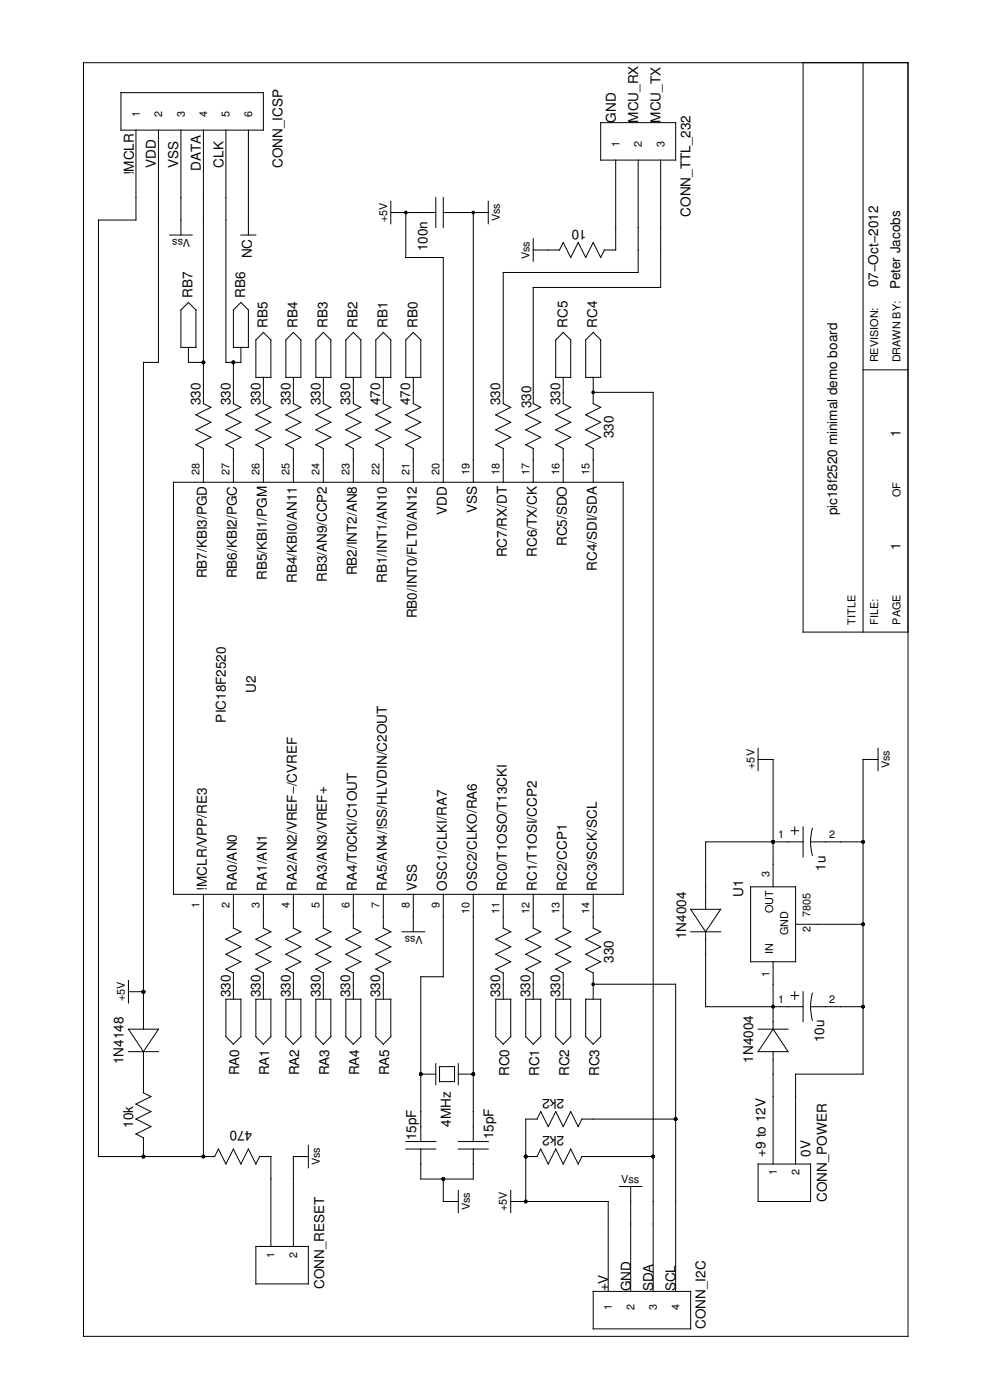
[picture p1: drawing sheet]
<svg xmlns="http://www.w3.org/2000/svg" width="210mm" height="297mm" viewBox="0 0 210 297" stroke-linecap="round" stroke-linejoin="round" font-family="sans-serif">
<g fill="none" stroke="#000" stroke-width=".21">
<path d="M17.7 13.3h174.6v269.9h-174.6zM25.6 19.6h30.2v8h-30.2zM170.1 13.3v120.7h22.2M182.8 13.3v120.7M28.8 27.6v19h-7.9v198.5h24.6l.8-1.6 1.5 3.2 1.6-3.2 1.6 3.2 1.6-3.2 1.6 3.2M33.6 27.6v49.2h-3.2v141.3M38.3 27.6v22.2M43.1 27.6v57.9l1.6 .8-3.2 1.6 3.2 1.6-3.2 1.6 3.2 1.6-3.2 1.6 1.6 .8v7.1M47.8 27.6v49.2h3.2v-3.2M52.6 27.6v22.2M127.2 26h15.9v7.9h-15.9zM130.4 33.9v19.1h-2.4"/>
<path d="M135.2 33.9v23.8h-28.6v27.8l1.6 .8-3.2 1.6 3.2 1.6-3.2 1.6 3.2 1.6-3.2 1.6 1.6 .8v7.1M139.9 33.9v27h-27v24.6l1.6 .8-3.1 1.6 3.1 1.6-3.1 1.6 3.1 1.6-3.1 1.6 1.5 .8v7.1M35.9 49.8h4.8M51 49.8h3.2M82.8 45h9.5M82.8 42.7v4.7M86 45v9.6h7.9v47.6M92.3 41.9v6.3M93.9 41.9v6.3M93.9 45h9.5M100.2 45v57.2M103.4 42.7v4.7"/>
<path d="M112.9 50.6v4.8M112.9 53h5.6l.8-1.6 1.6 3.2 1.6-3.2 1.6 3.2 1.5-3.2 1.6 3.2M128 53l-.8 1.6M39.9 64.1l1.6 1.6v7.9h-3.2v-7.9zM39.9 73.6v3.2h3.2M49.4 76.8v8.7l1.6 .8-3.2 1.6 3.2 1.6-3.2 1.6 3.2 1.6-3.2 1.6 1.6 .8v7.1M51 64.1l1.6 1.6v7.9h-3.2v-7.9zM54.2 72l1.6-1.6 1.6 1.6v8h-3.2zM55.8 80v5.5l1.6 .8-3.2 1.6 3.2 1.6-3.2 1.6 3.2 1.6-3.2 1.6 1.6 .8v7.1M60.5 72l1.6-1.6 1.6 1.6v8h-3.2zM62.1 80v5.5l1.6 .8-3.2 1.6 3.2 1.6-3.2 1.6 3.2 1.6-3.2 1.6 1.6 .8v7.1M66.9 72l1.6-1.6 1.6 1.6v8h-3.2z"/>
<path d="M68.5 80v5.5l1.6 .8-3.2 1.6 3.2 1.6-3.2 1.6 3.2 1.6-3.2 1.6 1.6 .8v7.1M73.3 72l1.5-1.6 1.6 1.6v8h-3.1zM74.8 80v5.5l1.6 .8-3.1 1.6 3.1 1.6-3.1 1.6 3.1 1.6-3.1 1.6 1.5 .8v7.1M79.6 72l1.6-1.6 1.6 1.6v8h-3.2zM81.2 80v5.5l1.6 .8-3.2 1.6 3.2 1.6-3.2 1.6 3.2 1.6-3.2 1.6 1.6 .8v7.1M86 72l1.5-1.6 1.6 1.6v8h-3.1zM87.5 80v5.5l1.6 .8-3.1 1.6 3.1 1.6-3.1 1.6 3.1 1.6-3.1 1.6 1.5 .8v7.1M117.7 72l1.6-1.6 1.6 1.6v8h-3.2zM119.3 80v5.5l1.6 .8-3.2 1.6 3.2 1.6-3.2 1.6 3.2 1.6-3.2 1.6 1.6 .8v7.1M124.1 72l1.5-1.6 1.6 1.6v8h-3.1zM125.6 80v5.5l1.6 .8-3.1 1.6 3.1 1.6-3.1 1.6 3.1 1.6-3.1 1.6 1.5 .8v7.1M182.8 78.4h9.5"/>
<path d="M125.6 83.1h12.7v190.6M36.7 102.2h95.3v87.3h-95.3zM160.6 158.6v4.7M186 158.6v4.7M160.6 160.9h3.2v27M167.6 176h1.5M168.3 175.2v1.6M170.1 175.2v6.4M170.1 178.4h-20.6v14.3M171.7 178.4h11.1M172.1 175.5a11.1 11.1 0 0 0 0 5.8M186 160.9h-3.2v66.7h-14.3v19.1"/>
<path d="M43.1 189.5v55.6M49.4 189.5v7.2l1.6 .8-3.2 1.6 3.2 1.5-3.2 1.6 3.2 1.6-3.2 1.6 1.6 .8M55.8 189.5v7.2l1.6 .8-3.2 1.6 3.2 1.5-3.2 1.6 3.2 1.6-3.2 1.6 1.6 .8M62.1 189.5v7.2l1.6 .8-3.2 1.6 3.2 1.5-3.2 1.6 3.2 1.6-3.2 1.6 1.6 .8M68.5 189.5v7.2l1.6 .8-3.2 1.6 3.2 1.5-3.2 1.6 3.2 1.6-3.2 1.6 1.6 .8M74.8 189.5v7.2l1.6 .8-3.1 1.6 3.1 1.5-3.1 1.6 3.1 1.6-3.1 1.6 1.5 .8M81.2 189.5v7.2l1.6 .8-3.2 1.6 3.2 1.5-3.2 1.6 3.2 1.6-3.2 1.6 1.6 .8M85.2 197.5h4.7M87.5 189.5v8M93.9 189.5v17.5h-4.8v34.9M100.2 189.5v52.4M106.6 189.5v7.2l1.6 .8-3.2 1.6 3.2 1.5-3.2 1.6 3.2 1.6-3.2 1.6 1.6 .8"/>
<path d="M112.9 189.5v7.2l1.6 .8-3.1 1.6 3.1 1.5-3.1 1.6 3.1 1.6-3.1 1.6 1.5 .8M119.3 189.5v7.2l1.6 .8-3.2 1.6 3.2 1.5-3.2 1.6 3.2 1.6-3.2 1.6 1.6 .8M125.6 189.5v7.2l1.6 .8-3.1 1.6 3.1 1.5-3.1 1.6 3.1 1.6-3.1 1.6 1.5 .8M146.3 197.5h6.3M146.3 192.7h6.3l-3.1 4.8zM149.5 197.5v15.8h20.6M159 187.9h9.5v15.9h-9.5zM168.5 195.9h14.3M27.2 210.2h3.2M27.2 207.8v4.7M27.2 218.1h6.4l-3.2 4.8zM47.8 211.8h3.2v7.9l-1.6 1.6-1.6-1.6z"/>
<path d="M49.4 206.2v5.6M54.2 211.8h3.2v7.9l-1.6 1.6-1.6-1.6zM55.8 206.2v5.6M60.5 211.8h3.2v7.9l-1.6 1.6-1.6-1.6zM62.1 206.2v5.6M66.9 211.8h3.2v7.9l-1.6 1.6-1.6-1.6zM68.5 206.2v5.6M73.3 211.8h3.1v7.9l-1.6 1.6-1.5-1.6zM74.8 206.2v5.6M79.6 211.8h3.2v7.9l-1.6 1.6-1.6-1.6zM81.2 206.2v5.6M105 211.8h3.2v7.9l-1.6 1.6-1.6-1.6z"/>
<path d="M106.6 206.2v5.6M111.4 211.8h3.1v7.9l-1.6 1.6-1.5-1.6zM112.9 206.2v5.6M117.7 211.8h3.2v7.9l-1.6 1.6-1.6-1.6zM119.3 206.2v5.6M124.1 211.8h3.1v7.9l-1.6 1.6-1.5-1.6zM125.6 206.2v5.6M125.6 208.6h17.5v65.1M160.6 218.1h6.3M163.8 218.1l3.1 4.8h-6.3zM163.8 203.8v14.3M167.6 211h1.5"/>
<path d="M168.3 210.2v1.6M170.1 210.2v6.3M171.7 213.3h11.1M172.1 210.5a11.1 11.1 0 0 0 0 5.7M27.2 222.9h6.4M30.4 222.9v8.7l1.6 .8-3.2 1.6 3.2 1.6-3.2 1.6 3.2 1.5-3.2 1.6M89.1 227.6h3.2M92.3 225.4v4.5M93.1 226h3.2v3.2h-3.2zM97.1 225.4v4.5M97.1 227.6h3.1M123.2 237.2h19.9"/>
<path d="M123.3 237.2l-.8 1.5-1.6-3.1-1.6 3.1-1.6-3.1-1.6 3.1-1.6-3.1-.8 1.6h-2.3v17.4M163.8 222.9v23.8M28.8 240.3l1.6 .8M30.4 241.1v4M55 245.1h2.4v19M55 245.1l-.8 1.6M65.3 245.1h-3.2v19M65.3 242.7v4.8M86 243.5h6.3M86 241.9h6.3M89.1 243.5v6.4h11.1v-6.4M93.9 249.9v4.7h3.2"/>
<path d="M97.1 243.5h6.3M97.1 241.9h6.3M97.1 252.2v4.8M108.2 254.6h20.6v19.1M108.2 252.2v4.8M111.4 245.1h2.3l.8-1.6 1.6 3.2 1.6-3.2 1.6 3.2 1.6-3.2 1.6 3.2 .8-1.6M123.2 245.1h15.1M131.2 251.4h4.8M133.6 251.4v22.3M160.6 246.7h11.1v7.9h-11.1zM54.2 264.1h11.1v8h-11.1zM125.6 273.7h20.7v7.9h-20.7z"/>
</g>
<g fill="#000">
<circle cx="86" cy="45" r=".4"/>
<circle cx="100.2" cy="45" r=".4"/>
<circle cx="43.1" cy="76.8" r=".4"/>
<circle cx="49.4" cy="76.8" r=".4"/>
<circle cx="125.6" cy="83.1" r=".4"/>
<circle cx="163.8" cy="178.4" r=".4"/>
<circle cx="182.8" cy="178.4" r=".4"/>
<circle cx="182.8" cy="195.9" r=".4"/>
<circle cx="30.4" cy="210.2" r=".4"/>
<circle cx="125.6" cy="208.6" r=".4"/>
<circle cx="163.8" cy="213.3" r=".4"/>
<circle cx="182.8" cy="213.3" r=".4"/>
<circle cx="89.1" cy="227.6" r=".4"/>
<circle cx="100.2" cy="227.6" r=".4"/>
<circle cx="143.1" cy="237.2" r=".4"/>
<circle cx="30.4" cy="245.1" r=".4"/>
<circle cx="43.1" cy="245.1" r=".4"/>
<circle cx="93.9" cy="249.9" r=".4"/>
<circle cx="111.4" cy="245.1" r=".4"/>
<circle cx="111.4" cy="254.6" r=".4"/>
<circle cx="138.3" cy="245.1" r=".4"/>
</g>
<g font-size="2.9">
<text x="130.4" y="26" transform="rotate(-90 130.4 26)">GND</text>
<text x="135.2" y="26" transform="rotate(-90 135.2 26)">MCU_RX</text>
<text x="139.9" y="26" transform="rotate(-90 139.9 26)">MCU_TX</text>
<text x="33" y="35.5" transform="rotate(-90 33 35.5)">VDD</text>
<text x="37.8" y="35.6" transform="rotate(-90 37.8 35.6)">VSS</text>
<text x="47.4" y="35.5" transform="rotate(-90 47.4 35.5)">CLK</text>
<text x="59.9" y="35.6" transform="rotate(-90 59.9 35.6)">CONN_ICSP</text>
<text x="28.3" y="37.2" transform="rotate(-90 28.3 37.2)">!MCLR</text>
<text x="42.5" y="36.2" transform="rotate(-90 42.5 36.2)">DATA</text>
<text x="146.3" y="45.9" transform="rotate(-90 146.3 45.9)">CONN_TTL_232</text>
<text x="90.5" y="53.3" transform="rotate(-90 90.5 53.3)">100n</text>
<text x="124.2" y="48.7" transform="rotate(-180 124.2 48.7)">10</text>
<text x="53.4" y="54.7" transform="rotate(-90 53.4 54.7)">NC</text>
<text x="40.8" y="63.1" transform="rotate(-90 40.8 63.1)">RB7</text>
<text x="51.9" y="63.1" transform="rotate(-90 51.9 63.1)">RB6</text>
<text x="186" y="60.9" transform="rotate(-90 186 60.9)">07−Oct−2012</text>
<text x="190.6" y="61.3" transform="rotate(-90 190.6 61.3)">Peter Jacobs</text>
<text x="56.7" y="69.4" transform="rotate(-90 56.7 69.4)">RB5</text>
<text x="63" y="69.4" transform="rotate(-90 63 69.4)">RB4</text>
<text x="69.4" y="69.4" transform="rotate(-90 69.4 69.4)">RB3</text>
<text x="75.7" y="69.4" transform="rotate(-90 75.7 69.4)">RB2</text>
<text x="82.1" y="69.4" transform="rotate(-90 82.1 69.4)">RB1</text>
<text x="88.4" y="69.4" transform="rotate(-90 88.4 69.4)">RB0</text>
<text x="120.2" y="69.4" transform="rotate(-90 120.2 69.4)">RC5</text>
<text x="126.5" y="69.4" transform="rotate(-90 126.5 69.4)">RC4</text>
<text x="42.4" y="85.9" transform="rotate(-90 42.4 85.9)">330</text>
<text x="48.8" y="85.9" transform="rotate(-90 48.8 85.9)">330</text>
<text x="55.2" y="85.9" transform="rotate(-90 55.2 85.9)">330</text>
<text x="61.5" y="85.9" transform="rotate(-90 61.5 85.9)">330</text>
<text x="67.9" y="85.9" transform="rotate(-90 67.9 85.9)">330</text>
<text x="74.2" y="85.9" transform="rotate(-90 74.2 85.9)">330</text>
<text x="80.6" y="85.9" transform="rotate(-90 80.6 85.9)">470</text>
<text x="86.9" y="85.9" transform="rotate(-90 86.9 85.9)">470</text>
<text x="106" y="85.9" transform="rotate(-90 106 85.9)">330</text>
<text x="112.5" y="86.5" transform="rotate(-90 112.5 86.5)">330</text>
<text x="118.7" y="85.9" transform="rotate(-90 118.7 85.9)">330</text>
<text x="129.9" y="92.8" transform="rotate(-90 129.9 92.8)">330</text>
<text x="190.7" y="92.7" transform="rotate(-90 190.7 92.7)">1</text>
<text x="94.6" y="109" transform="rotate(-90 94.6 109)">VDD</text>
<text x="101" y="108.7" transform="rotate(-90 101 108.7)">VSS</text>
<text x="177.3" y="109.2" transform="rotate(-90 177.3 109.2)">pic18f2520 minimal demo board</text>
<text x="107.4" y="118.1" transform="rotate(-90 107.4 118.1)">RC7/RX/DT</text>
<text x="113.7" y="118" transform="rotate(-90 113.7 118)">RC6/TX/CK</text>
<text x="120.1" y="115.7" transform="rotate(-90 120.1 115.7)">RC5/SDO</text>
<text x="190.7" y="116.5" transform="rotate(-90 190.7 116.5)">1</text>
<text x="43.8" y="122.6" transform="rotate(-90 43.8 122.6)">RB7/KBI3/PGD</text>
<text x="50.2" y="122.6" transform="rotate(-90 50.2 122.6)">RB6/KBI2/PGC</text>
<text x="56.5" y="122.9" transform="rotate(-90 56.5 122.9)">RB5/KBI1/PGM</text>
<text x="62.9" y="123.5" transform="rotate(-90 62.9 123.5)">RB4/KBI0/AN11</text>
<text x="69.2" y="123.4" transform="rotate(-90 69.2 123.4)">RB3/AN9/CCP2</text>
<text x="75.6" y="122" transform="rotate(-90 75.6 122)">RB2/INT2/AN8</text>
<text x="81.9" y="123.5" transform="rotate(-90 81.9 123.5)">RB1/INT1/AN10</text>
<text x="126.4" y="121" transform="rotate(-90 126.4 121)">RC4/SDI/SDA</text>
<text x="88.3" y="131" transform="rotate(-90 88.3 131)">RB0/INT0/FLT0/AN12</text>
<text x="54.2" y="146.9" transform="rotate(-90 54.2 146.9)">U2</text>
<text x="47.8" y="153.1" transform="rotate(-90 47.8 153.1)">PIC18F2520</text>
<text x="174.9" y="184.5" transform="rotate(-90 174.9 184.5)">1u</text>
<text x="43.8" y="188.7" transform="rotate(-90 43.8 188.7)">!MCLR/VPP/RE3</text>
<text x="50.2" y="188.7" transform="rotate(-90 50.2 188.7)">RA0/AN0</text>
<text x="56.5" y="188.7" transform="rotate(-90 56.5 188.7)">RA1/AN1</text>
<text x="62.9" y="188.7" transform="rotate(-90 62.9 188.7)">RA2/AN2/VREF−/CVREF</text>
<text x="69.2" y="188.7" transform="rotate(-90 69.2 188.7)">RA3/AN3/VREF+</text>
<text x="75.6" y="188.7" transform="rotate(-90 75.6 188.7)">RA4/T0CKI/C1OUT</text>
<text x="81.9" y="188.7" transform="rotate(-90 81.9 188.7)">RA5/AN4/!SS/HLVDIN/C2OUT</text>
<text x="88.3" y="188.7" transform="rotate(-90 88.3 188.7)">VSS</text>
<text x="94.6" y="188.7" transform="rotate(-90 94.6 188.7)">OSC1/CLKI/RA7</text>
<text x="101" y="188.7" transform="rotate(-90 101 188.7)">OSC2/CLKO/RA6</text>
<text x="107.4" y="188.7" transform="rotate(-90 107.4 188.7)">RC0/T1OSO/T13CKI</text>
<text x="113.7" y="188.7" transform="rotate(-90 113.7 188.7)">RC1/T1OSI/CCP2</text>
<text x="120.1" y="188.7" transform="rotate(-90 120.1 188.7)">RC2/CCP1</text>
<text x="126.4" y="188.7" transform="rotate(-90 126.4 188.7)">RC3/SCK/SCL</text>
<text x="157.4" y="190" transform="rotate(-90 157.4 190)">U1</text>
<text x="129.9" y="204" transform="rotate(-90 129.9 204)">330</text>
<text x="145.3" y="199" transform="rotate(-90 145.3 199)">1N4004</text>
<text x="48.8" y="211.3" transform="rotate(-90 48.8 211.3)">330</text>
<text x="55.2" y="211.3" transform="rotate(-90 55.2 211.3)">330</text>
<text x="61.5" y="211.3" transform="rotate(-90 61.5 211.3)">330</text>
<text x="67.9" y="211.3" transform="rotate(-90 67.9 211.3)">330</text>
<text x="74.2" y="211.3" transform="rotate(-90 74.2 211.3)">330</text>
<text x="80.6" y="211.3" transform="rotate(-90 80.6 211.3)">330</text>
<text x="106" y="211.3" transform="rotate(-90 106 211.3)">330</text>
<text x="112.3" y="211.3" transform="rotate(-90 112.3 211.3)">330</text>
<text x="118.7" y="211.3" transform="rotate(-90 118.7 211.3)">330</text>
<text x="174.6" y="220.8" transform="rotate(-90 174.6 220.8)">10u</text>
<text x="26.1" y="225.5" transform="rotate(-90 26.1 225.5)">1N4148</text>
<text x="50.6" y="227.9" transform="rotate(-90 50.6 227.9)">RA0</text>
<text x="57" y="227.9" transform="rotate(-90 57 227.9)">RA1</text>
<text x="63.4" y="227.9" transform="rotate(-90 63.4 227.9)">RA2</text>
<text x="69.7" y="227.9" transform="rotate(-90 69.7 227.9)">RA3</text>
<text x="76.1" y="227.9" transform="rotate(-90 76.1 227.9)">RA4</text>
<text x="82.4" y="227.9" transform="rotate(-90 82.4 227.9)">RA5</text>
<text x="159.6" y="225.2" transform="rotate(-90 159.6 225.2)">1N4004</text>
<text x="107.8" y="228" transform="rotate(-90 107.8 228)">RC0</text>
<text x="114.2" y="228" transform="rotate(-90 114.2 228)">RC1</text>
<text x="119.5" y="232.9" transform="rotate(-180 119.5 232.9)">2k2</text>
<text x="120.5" y="228" transform="rotate(-90 120.5 228)">RC2</text>
<text x="126.9" y="228" transform="rotate(-90 126.9 228)">RC3</text>
<text x="28.2" y="238.9" transform="rotate(-90 28.2 238.9)">10k</text>
<text x="53.4" y="239.7" transform="rotate(-180 53.4 239.7)">470</text>
<text x="95.5" y="238.7" transform="rotate(-90 95.5 238.7)">4MHz</text>
<text x="88.2" y="241.7" transform="rotate(-90 88.2 241.7)">15pF</text>
<text x="104.6" y="241.4" transform="rotate(-90 104.6 241.4)">15pF</text>
<text x="119.5" y="240.8" transform="rotate(-180 119.5 240.8)">2k2</text>
<text x="162.2" y="245.1" transform="rotate(-90 162.2 245.1)">+9 to 12V</text>
<text x="171.7" y="245.1" transform="rotate(-90 171.7 245.1)">0V</text>
<text x="175.1" y="254.7" transform="rotate(-90 175.1 254.7)">CONN_POWER</text>
<text x="68.7" y="273.2" transform="rotate(-90 68.7 273.2)">CONN_RESET</text>
<text x="128.8" y="273.7" transform="rotate(-90 128.8 273.7)">+V</text>
<text x="133.6" y="273.7" transform="rotate(-90 133.6 273.7)">GND</text>
<text x="138.3" y="273.7" transform="rotate(-90 138.3 273.7)">SDA</text>
<text x="143.1" y="273.7" transform="rotate(-90 143.1 273.7)">SCL</text>
<text x="149.5" y="281.6" transform="rotate(-90 149.5 281.6)">CONN_I2C</text>
</g>
<g font-size="2.3">
<text x="29.6" y="24.9" transform="rotate(-90 29.6 24.9)">1</text>
<text x="34.4" y="24.9" transform="rotate(-90 34.4 24.9)">2</text>
<text x="39.1" y="24.9" transform="rotate(-90 39.1 24.9)">3</text>
<text x="43.9" y="24.9" transform="rotate(-90 43.9 24.9)">4</text>
<text x="48.6" y="24.9" transform="rotate(-90 48.6 24.9)">5</text>
<text x="53.4" y="24.9" transform="rotate(-90 53.4 24.9)">6</text>
<text x="131.2" y="31.2" transform="rotate(-90 131.2 31.2)">1</text>
<text x="136" y="31.2" transform="rotate(-90 136 31.2)">2</text>
<text x="140.7" y="31.2" transform="rotate(-90 140.7 31.2)">3</text>
<text x="82" y="47" transform="rotate(-90 82 47)">+5V</text>
<text x="105.9" y="46.9" transform="rotate(-90 105.9 46.9)">Vss</text>
<text x="40.3" y="50.6" transform="rotate(-180 40.3 50.6)">Vss</text>
<text x="112.1" y="55" transform="rotate(-90 112.1 55)">Vss</text>
<text x="186" y="76.8" transform="rotate(-90 186 76.8)">REVISION:</text>
<text x="190.7" y="76.8" transform="rotate(-90 190.7 76.8)">DRAWN BY:</text>
<text x="42.3" y="100.6" transform="rotate(-90 42.3 100.6)">28</text>
<text x="48.6" y="100.6" transform="rotate(-90 48.6 100.6)">27</text>
<text x="55" y="100.6" transform="rotate(-90 55 100.6)">26</text>
<text x="61.3" y="100.6" transform="rotate(-90 61.3 100.6)">25</text>
<text x="67.7" y="100.6" transform="rotate(-90 67.7 100.6)">24</text>
<text x="74" y="100.6" transform="rotate(-90 74 100.6)">23</text>
<text x="80.4" y="100.6" transform="rotate(-90 80.4 100.6)">22</text>
<text x="86.7" y="100.6" transform="rotate(-90 86.7 100.6)">21</text>
<text x="93.1" y="100.6" transform="rotate(-90 93.1 100.6)">20</text>
<text x="99.4" y="100.6" transform="rotate(-90 99.4 100.6)">19</text>
<text x="105.8" y="100.6" transform="rotate(-90 105.8 100.6)">18</text>
<text x="112.1" y="100.6" transform="rotate(-90 112.1 100.6)">17</text>
<text x="118.5" y="100.6" transform="rotate(-90 118.5 100.6)">16</text>
<text x="124.9" y="100.6" transform="rotate(-90 124.9 100.6)">15</text>
<text x="190.7" y="105.4" transform="rotate(-90 190.7 105.4)">OF</text>
<text x="181.2" y="132.4" transform="rotate(-90 181.2 132.4)">TITLE</text>
<text x="186" y="132.4" transform="rotate(-90 186 132.4)">FILE:</text>
<text x="190.7" y="132.4" transform="rotate(-90 190.7 132.4)">PAGE</text>
<text x="159.8" y="162.9" transform="rotate(-90 159.8 162.9)">+5V</text>
<text x="188.4" y="162.8" transform="rotate(-90 188.4 162.8)">Vss</text>
<text x="164.9" y="177.6">1</text>
<text x="175.7" y="177.6">2</text>
<text x="163" y="185.9" transform="rotate(-90 163 185.9)">3</text>
<text x="42.3" y="192.4" transform="rotate(-90 42.3 192.4)">1</text>
<text x="48.6" y="192.4" transform="rotate(-90 48.6 192.4)">2</text>
<text x="55" y="192.4" transform="rotate(-90 55 192.4)">3</text>
<text x="61.3" y="192.4" transform="rotate(-90 61.3 192.4)">4</text>
<text x="67.7" y="192.4" transform="rotate(-90 67.7 192.4)">5</text>
<text x="74" y="192.4" transform="rotate(-90 74 192.4)">6</text>
<text x="80.4" y="192.4" transform="rotate(-90 80.4 192.4)">7</text>
<text x="86.7" y="192.4" transform="rotate(-90 86.7 192.4)">8</text>
<text x="93.1" y="192.4" transform="rotate(-90 93.1 192.4)">9</text>
<text x="99.4" y="193.7" transform="rotate(-90 99.4 193.7)">10</text>
<text x="105.8" y="193.7" transform="rotate(-90 105.8 193.7)">11</text>
<text x="112.1" y="193.7" transform="rotate(-90 112.1 193.7)">12</text>
<text x="118.5" y="193.7" transform="rotate(-90 118.5 193.7)">13</text>
<text x="124.9" y="193.7" transform="rotate(-90 124.9 193.7)">14</text>
<text x="163.8" y="193.5" transform="rotate(-90 163.8 193.5)">OUT</text>
<text x="171.7" y="194.3" transform="rotate(-90 171.7 194.3)">7805</text>
<text x="171.7" y="197.5" transform="rotate(-90 171.7 197.5)">2</text>
<text x="89.5" y="198.3" transform="rotate(-180 89.5 198.3)">Vss</text>
<text x="163.8" y="202.2" transform="rotate(-90 163.8 202.2)">IN</text>
<text x="166.9" y="198.2" transform="rotate(-90 166.9 198.2)">GND</text>
<text x="163" y="207" transform="rotate(-90 163 207)">1</text>
<text x="26.4" y="212.1" transform="rotate(-90 26.4 212.1)">+5V</text>
<text x="164.9" y="212.5">1</text>
<text x="175.7" y="212.5">2</text>
<text x="67.8" y="246.9" transform="rotate(-90 67.8 246.9)">Vss</text>
<text x="131.6" y="250.7">Vss</text>
<text x="164.5" y="249.1" transform="rotate(-90 164.5 249.1)">1</text>
<text x="169.3" y="249.1" transform="rotate(-90 169.3 249.1)">2</text>
<text x="99.5" y="256.5" transform="rotate(-90 99.5 256.5)">Vss</text>
<text x="107.4" y="256.6" transform="rotate(-90 107.4 256.6)">+5V</text>
<text x="58.2" y="266.5" transform="rotate(-90 58.2 266.5)">1</text>
<text x="62.9" y="266.5" transform="rotate(-90 62.9 266.5)">2</text>
<text x="129.6" y="277.6" transform="rotate(-90 129.6 277.6)">1</text>
<text x="134.4" y="277.6" transform="rotate(-90 134.4 277.6)">2</text>
<text x="139.1" y="277.6" transform="rotate(-90 139.1 277.6)">3</text>
<text x="143.9" y="277.6" transform="rotate(-90 143.9 277.6)">4</text>
</g>
</svg>
